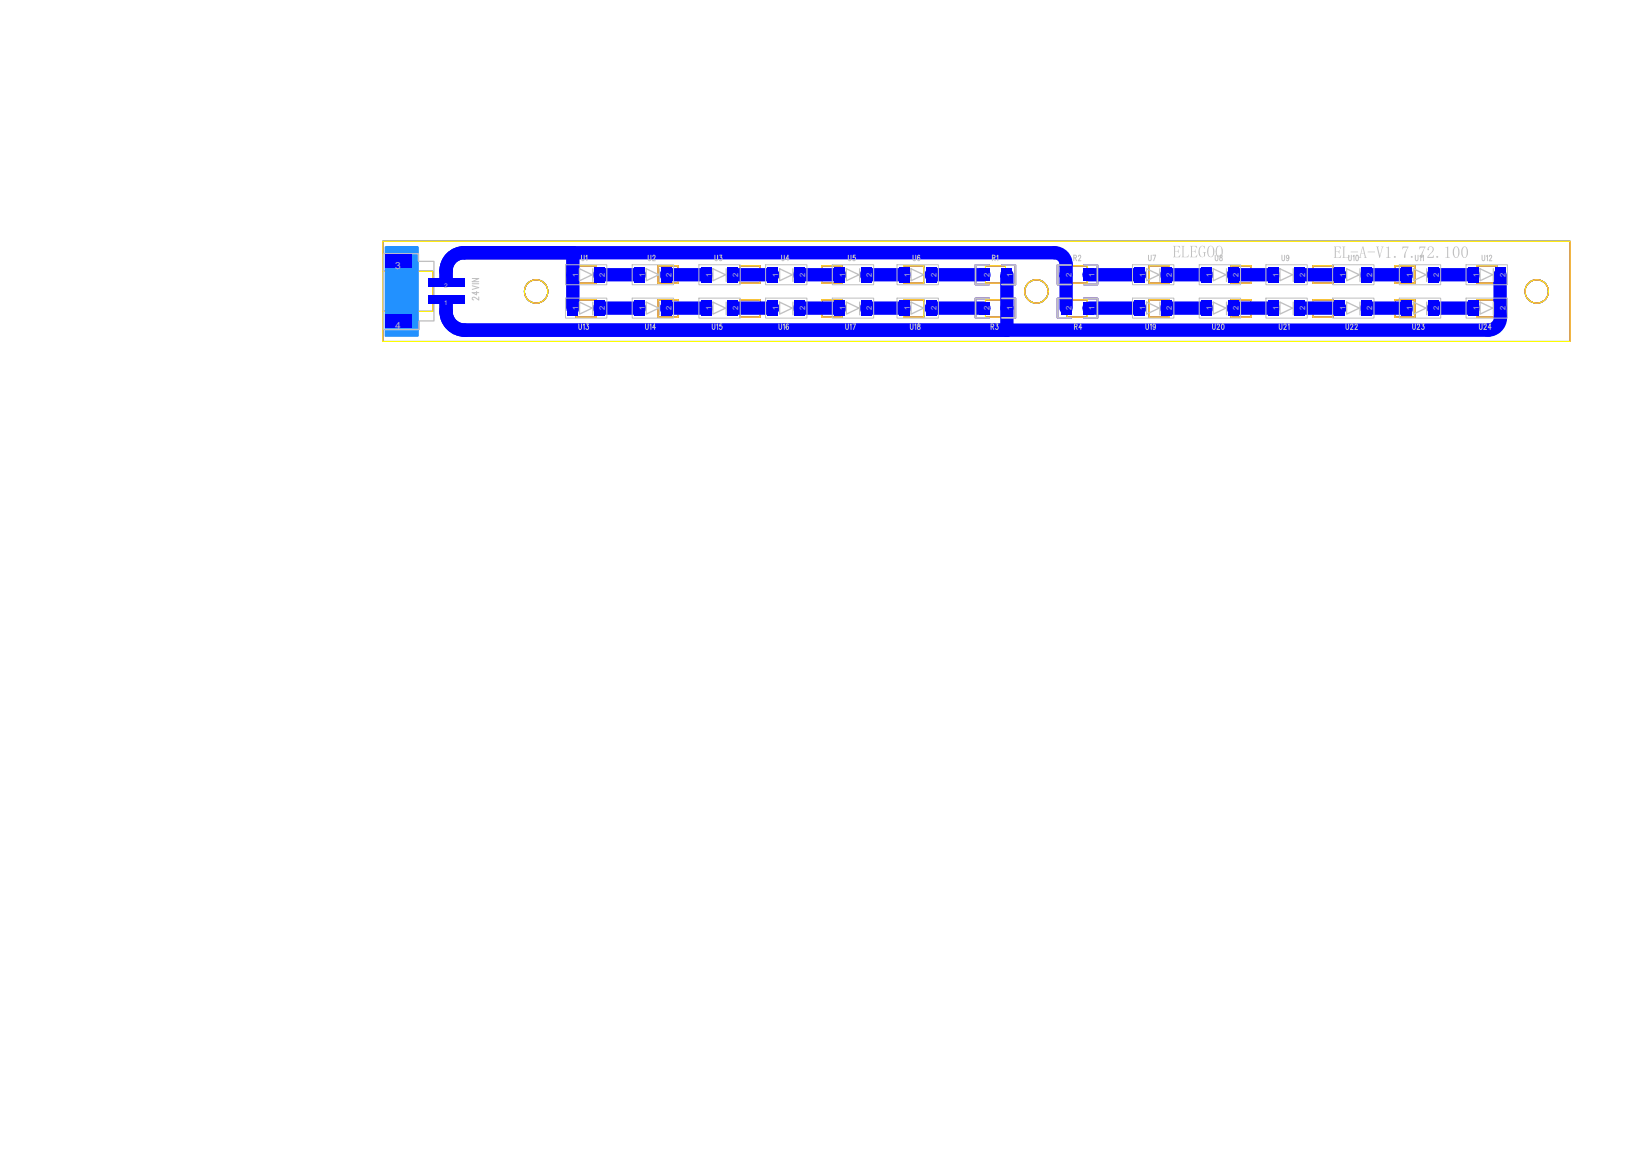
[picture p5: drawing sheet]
<svg xmlns="http://www.w3.org/2000/svg" width="297mm" height="210mm" viewBox="0 0 297 210" stroke-linecap="round" stroke-linejoin="round" font-family="sans-serif">
<g fill="none" stroke="#c0c0c0" stroke-width=".18">
<path d="M69.9 44.1h216.8v18.2h-216.8zM69.9 44.1h216.8v18.2h-216.8M135.1 57.9h3.6M135.1 54.7h3.6M135.1 48.5h3.6v3.2h-3.6M153.7 54.7h-3.7v3.2h3.7M153.7 48.5h-3.7v3.2h3.7M224.8 54.7h3.6v3.2h-3.6M224.8 48.5h3.6v3.2h-3.6M239.7 48.5h3.7M239.7 51.7h3.7M243.4 54.7h-3.7v3.2h3.7"/>
<circle cx="97.9" cy="53.2" r="2.13"/>
<circle cx="189.2" cy="53.2" r="2.13"/>
<circle cx="280.6" cy="53.2" r="2.13"/>
</g>
<g fill="none" stroke="#0080c0" stroke-width=".18">
<path d="M69.9 44.1h216.8v18.2h-216.8M135.1 57.9h3.6M135.1 54.7h3.6M135.1 48.5h3.6v3.2h-3.6M153.7 54.7h-3.7v3.2h3.7M153.7 48.5h-3.7v3.2h3.7M224.8 54.7h3.6v3.2h-3.6M224.8 48.5h3.6v3.2h-3.6M239.7 48.5h3.7M239.7 51.7h3.7M243.4 54.7h-3.7v3.2h3.7"/>
<circle cx="97.9" cy="53.2" r="2.13"/>
<circle cx="189.2" cy="53.2" r="2.13"/>
<circle cx="280.6" cy="53.2" r="2.13"/>
</g>
<g fill="none" stroke="#00c0c0" stroke-width=".18">
<path d="M69.9 44.1h216.8v18.2h-216.8M135.1 57.9h3.6M135.1 54.7h3.6M135.1 48.5h3.6v3.2h-3.6M153.7 54.7h-3.7v3.2h3.7M153.7 48.5h-3.7v3.2h3.7M224.8 54.7h3.6v3.2h-3.6M224.8 48.5h3.6v3.2h-3.6M239.7 48.5h3.7M239.7 51.7h3.7M243.4 54.7h-3.7v3.2h3.7"/>
<circle cx="97.9" cy="53.2" r="2.13"/>
<circle cx="189.2" cy="53.2" r="2.13"/>
<circle cx="280.6" cy="53.2" r="2.13"/>
</g>
<g fill="none" stroke="#9bffff" stroke-width=".18">
<path d="M69.9 44.1h216.8v18.2h-216.8M135.1 57.9h3.6M135.1 54.7h3.6M135.1 48.5h3.6v3.2h-3.6M153.7 54.7h-3.7v3.2h3.7M153.7 48.5h-3.7v3.2h3.7M224.8 54.7h3.6v3.2h-3.6M224.8 48.5h3.6v3.2h-3.6M239.7 48.5h3.7M239.7 51.7h3.7M243.4 54.7h-3.7v3.2h3.7"/>
<circle cx="97.9" cy="53.2" r="2.13"/>
<circle cx="189.2" cy="53.2" r="2.13"/>
<circle cx="280.6" cy="53.2" r="2.13"/>
</g>
<g fill="none" stroke="#ffad5b" stroke-width=".18">
<path d="M69.9 44.1h216.8v18.2h-216.8M135.1 57.9h3.6M135.1 54.7h3.6M135.1 48.5h3.6v3.2h-3.6M153.7 54.7h-3.7v3.2h3.7M153.7 48.5h-3.7v3.2h3.7M224.8 54.7h3.6v3.2h-3.6M224.8 48.5h3.6v3.2h-3.6M239.7 48.5h3.7M239.7 51.7h3.7M243.4 54.7h-3.7v3.2h3.7"/>
<circle cx="97.9" cy="53.2" r="2.13"/>
<circle cx="189.2" cy="53.2" r="2.13"/>
<circle cx="280.6" cy="53.2" r="2.13"/>
</g>
<g fill="#c0c0c0">
<path d="M214.2 44.9h1.2l.1 .4a.69 .69 0 0 0-1-.3v.8h.5l.2-.3v.7l-.2-.3h-.5v.9l.6 .1 .4-.4-.1 .5h-1.2l.1-.2v-1.8zM215.7 44.9h.6l-.2 .1v1.9h.6l.3-.4-.1 .5h-1.2l.2-.2v-1.8zM217.3 44.9h1.2l.1 .4a.69 .69 0 0 0-1-.3v.8h.5l.2-.3v.7l-.2-.3h-.5v.9l.6 .1 .4-.4-.1 .5h-1.2l.1-.2v-1.8zM219 45.2a.92 .92 0 0 1 .9-.3v.5l-.3-.5a.72 .72 0 0 0-.6 1l.1 .7a.36 .36 0 0 0 .3 .3 .36 .36 0 0 0 .4-.2v-.6l-.2-.1h.6l-.2 .2v.6a.76 .76 0 0 1-.9 0 .76 .76 0 0 1-.3-.9zM220.9 45a1.36 1.36 0 0 0 .2 1.9 1.36 1.36 0 0 0 .2-1.8l-.2-.2zM220.7 45l.1-.1a.76 .76 0 0 1 .7 .2 .76 .76 0 0 1 .2 .8 .8 .8 0 0 1-.6 1.1l-.2-.1a1.31 1.31 0 0 1-.2-1.9zM222.4 45a1.36 1.36 0 0 0 .2 1.9 1.36 1.36 0 0 0 .3-1.8l-.3-.2zM222.2 45l.1-.1a.76 .76 0 0 1 .8 .2 .76 .76 0 0 1 .2 .8 .81 .81 0 0 1-.7 1.1l-.2-.1a1.31 1.31 0 0 1-.2-1.9z"/>
<path d="M243.5 45h1.2l.1 .4a.69 .69 0 0 0-.9-.2v.7h.4l.2-.3v.7l-.2-.3h-.4v.9l.6 .1 .3-.4-.1 .5h-1.2l.2-.2v-1.7zM245.1 45h.5l-.2 .2 .1 1.8h.5l.4-.4-.1 .5h-1.2l.1-.2v-1.7zM246.6 45.9h1.3v.2h-1.3zM248.7 45h.2l.5 1.9 .1 .2h-.5l.2-.1-.2-.7h-.5l-.1 .6 .1 .2h-.4l.1-.2zM248.8 45.2l-.3 1h.5zM249.7 45.9h1.3v.2h-1.3zM251.2 45h.5l-.1 .2 .3 1.4 .4-1.4-.1-.2h.4l-.2 .3-.5 1.8-.5-2zM253 45.2l.6-.2v1.8l.3 .3h-.9l.4-.3v-1.5zM254.5 46.9a.18 .18 0 0 1 .3 0 .18 .18 0 0 1-.3 0zM256.1 45h1.1a3.3 3.3 0 0 0-.6 2h-.3a2.6 2.6 0 0 1 .7-1.8h-.7l-.3 .3zM257.6 46.9a.18 .18 0 0 1 .3 0 .18 .18 0 0 1-.3 0zM259.2 45h1a3.3 3.3 0 0 0-.5 2h-.3a2.6 2.6 0 0 1 .7-1.8h-.8l-.2 .3zM260.8 45.1a.59 .59 0 0 1 .9 .1 .59 .59 0 0 1-.2 .9l-.8 .8h.8l.3-.4-.1 .6h-1.1v-.2l.6-.7a.57 .57 0 0 0 .4-.6 .57 .57 0 0 0-.6-.5l-.2 .2 .1 .3-.1 .1-.2-.2zM262.2 46.9a.2 .2 0 0 1 .4 0 .2 .2 0 0 1-.4 0zM263.9 45.2l.5-.2v1.8l.3 .3h-.8l.3-.3v-1.5zM265.7 45.1a1.36 1.36 0 0 0 .1 1.9h.1a1.59 1.59 0 0 0 0-1.9zM265.6 45h.4a1.33 1.33 0 0 1 0 2.1h-.3a1.33 1.33 0 0 1-.1-2.1zM267.2 45.1a1.36 1.36 0 0 0 .2 1.9h.1a1.59 1.59 0 0 0 0-1.9zM267.1 45h.4a1.33 1.33 0 0 1 0 2.1h-.2a1.33 1.33 0 0 1-.2-2.1z"/>
</g>
<g fill="none" stroke="#808080" stroke-width=".18">
<path d="M69.9 44.1h216.8v18.2h-216.8M135.1 57.9h3.6M135.1 54.7h3.6M135.1 48.5h3.6v3.2h-3.6M153.7 54.7h-3.7v3.2h3.7M153.7 48.5h-3.7v3.2h3.7M224.8 54.7h3.6v3.2h-3.6M224.8 48.5h3.6v3.2h-3.6M239.7 48.5h3.7M239.7 51.7h3.7M243.4 54.7h-3.7v3.2h3.7"/>
<circle cx="97.9" cy="53.2" r="2.13"/>
<circle cx="189.2" cy="53.2" r="2.13"/>
<circle cx="280.6" cy="53.2" r="2.13"/>
</g>
<g fill="none" stroke="#0ff" stroke-width=".18">
<path d="M69.9 44.1h216.8v18.2h-216.8M135.1 57.9h3.6M135.1 54.7h3.6M135.1 48.5h3.6v3.2h-3.6M153.7 54.7h-3.7v3.2h3.7M153.7 48.5h-3.7v3.2h3.7M224.8 54.7h3.6v3.2h-3.6M224.8 48.5h3.6v3.2h-3.6M239.7 48.5h3.7M239.7 51.7h3.7M243.4 54.7h-3.7v3.2h3.7"/>
<circle cx="97.9" cy="53.2" r="2.13"/>
<circle cx="189.2" cy="53.2" r="2.13"/>
<circle cx="280.6" cy="53.2" r="2.13"/>
</g>
<g fill="none" stroke="#aaaad4" stroke-width=".18">
<path d="M69.9 44.1h216.8v18.2h-216.8M135.1 57.9h3.6M135.1 54.7h3.6M135.1 48.5h3.6v3.2h-3.6M153.7 54.7h-3.7v3.2h3.7M153.7 48.5h-3.7v3.2h3.7M224.8 54.7h3.6v3.2h-3.6M224.8 48.5h3.6v3.2h-3.6M239.7 48.5h3.7M239.7 51.7h3.7M243.4 54.7h-3.7v3.2h3.7"/>
<circle cx="97.9" cy="53.2" r="2.13"/>
<circle cx="189.2" cy="53.2" r="2.13"/>
<circle cx="280.6" cy="53.2" r="2.13"/>
</g>
<g fill="none" stroke="#c0c000" stroke-width=".18">
<path d="M69.9 44.1h216.8v18.2h-216.8M135.1 57.9h3.6M135.1 54.7h3.6M135.1 48.5h3.6v3.2h-3.6M153.7 54.7h-3.7v3.2h3.7M153.7 48.5h-3.7v3.2h3.7M224.8 54.7h3.6v3.2h-3.6M224.8 48.5h3.6v3.2h-3.6M239.7 48.5h3.7M239.7 51.7h3.7M243.4 54.7h-3.7v3.2h3.7"/>
<circle cx="97.9" cy="53.2" r="2.13"/>
<circle cx="189.2" cy="53.2" r="2.13"/>
<circle cx="280.6" cy="53.2" r="2.13"/>
</g>
<g fill="none" stroke="#000080" stroke-width=".18">
<path d="M69.9 44.1h216.8v18.2h-216.8M135.1 57.9h3.6M135.1 54.7h3.6M135.1 48.5h3.6v3.2h-3.6M153.7 54.7h-3.7v3.2h3.7M153.7 48.5h-3.7v3.2h3.7M224.8 54.7h3.6v3.2h-3.6M224.8 48.5h3.6v3.2h-3.6M239.7 48.5h3.7M239.7 51.7h3.7M243.4 54.7h-3.7v3.2h3.7"/>
<circle cx="97.9" cy="53.2" r="2.13"/>
<circle cx="189.2" cy="53.2" r="2.13"/>
<circle cx="280.6" cy="53.2" r="2.13"/>
</g>
<g fill="none" stroke="#ff0" stroke-width=".18">
<path d="M69.9 44.1h216.8v18.2h-216.8M135.1 57.9h3.6M135.1 54.7h3.6M135.1 48.5h3.6v3.2h-3.6M153.7 54.7h-3.7v3.2h3.7M153.7 48.5h-3.7v3.2h3.7M224.8 54.7h3.6v3.2h-3.6M224.8 48.5h3.6v3.2h-3.6M239.7 48.5h3.7M239.7 51.7h3.7M243.4 54.7h-3.7v3.2h3.7"/>
<circle cx="97.9" cy="53.2" r="2.13"/>
<circle cx="189.2" cy="53.2" r="2.13"/>
<circle cx="280.6" cy="53.2" r="2.13"/>
</g>
<g fill="none" stroke="#f0f" stroke-width=".18">
<path d="M69.9 44.1h216.8v18.2h-216.8M135.1 57.9h3.6M135.1 54.7h3.6M135.1 48.5h3.6v3.2h-3.6M153.7 54.7h-3.7v3.2h3.7M153.7 48.5h-3.7v3.2h3.7M224.8 54.7h3.6v3.2h-3.6M224.8 48.5h3.6v3.2h-3.6M239.7 48.5h3.7M239.7 51.7h3.7M243.4 54.7h-3.7v3.2h3.7"/>
<circle cx="97.9" cy="53.2" r="2.13"/>
<circle cx="189.2" cy="53.2" r="2.13"/>
<circle cx="280.6" cy="53.2" r="2.13"/>
</g>
<g fill="none" stroke="#00f" stroke-width="2.4">
<path d="M84.7 46.1h107.8a2.12 2.12 0 0 1 2.1 2.2M104.6 46.1v10.1M109.4 50.2h7.4M109.5 56.2h7.3M121.6 50.2h7.3M121.6 56.2h7.3M133.8 50.2h7.3M133.8 56.2h7.3M146 50.2h7.3M146 56.2h7.3M158.2 50.2h6.9M158.2 56.2h6.9"/>
<path d="M170 50.2h9.6M170 56.2h9.7M183.8 50.2v10.1M194.6 50.2v6M198.8 50.2h9.3M198.8 56.2h9.3M213 50.2h7.3M213 56.2h7.3M225.1 50.2h7.4M225.1 56.2h7.4M237.3 50.2h7.3M237.3 56.2h7.3"/>
<path d="M249.5 50.2h7.3M249.5 56.2h7.3M261.7 50.2h7.3M261.7 56.2h7.3M273.9 50.2v6M273.9 58a2.25 2.25 0 0 1-2.2 2.3h-186.9"/>
</g>
<g fill="#00f">
<path d="M70.2 46.5h4.9v2.4h-4.9z"/>
<path d="M70.2 57.5h4.9v2.4h-4.9z"/>
</g>
<path d="M108.2 49.1v2.3" fill="none" stroke="#c0c0c0" stroke-width=".24"/>
<path d="M103.2 48.3h7.6v3.7h-7.6z" fill="none" stroke="#c0c0c0" stroke-width=".18"/>
<g fill="#00f">
<path d="M103.7 48.8h1.8v2.8h-1.8z"/>
<path d="M108.5 48.8h1.9v2.8h-1.9z"/>
<path d="M182.9 49h1.9v2.3h-1.9z"/>
<path d="M178.7 49h1.9v2.3h-1.9z"/>
<path d="M197.9 49h1.8v2.3h-1.8z"/>
<path d="M193.7 49h1.9v2.3h-1.9z"/>
</g>
<path d="M120.4 49.1v2.3" fill="none" stroke="#c0c0c0" stroke-width=".24"/>
<path d="M115.4 48.3h7.6v3.7h-7.6z" fill="none" stroke="#c0c0c0" stroke-width=".18"/>
<g fill="#00f">
<path d="M115.8 48.8h1.9v2.8h-1.9z"/>
<path d="M120.7 48.8h1.8v2.8h-1.8z"/>
</g>
<path d="M132.6 49.1v2.3" fill="none" stroke="#c0c0c0" stroke-width=".24"/>
<path d="M127.6 48.3h7.5v3.7h-7.5z" fill="none" stroke="#c0c0c0" stroke-width=".18"/>
<g fill="#00f">
<path d="M128 48.8h1.8v2.8h-1.8z"/>
<path d="M132.9 48.8h1.8v2.8h-1.8z"/>
</g>
<path d="M142.3 49.1l2.3 1.1-2.3 1zM144.8 49.1v2.3" fill="none" stroke="#c0c0c0" stroke-width=".24"/>
<path d="M139.8 48.3h7.5v3.7h-7.5z" fill="none" stroke="#c0c0c0" stroke-width=".18"/>
<g fill="#00f">
<path d="M140.2 48.8h1.8v2.8h-1.8z"/>
<path d="M145.1 48.8h1.8v2.8h-1.8z"/>
</g>
<path d="M156.9 49.1v2.3" fill="none" stroke="#c0c0c0" stroke-width=".24"/>
<path d="M152 48.3h7.5v3.7h-7.5z" fill="none" stroke="#c0c0c0" stroke-width=".18"/>
<g fill="#00f">
<path d="M152.4 48.8h1.8v2.8h-1.8z"/>
<path d="M157.3 48.8h1.8v2.8h-1.8z"/>
</g>
<path d="M168.8 49.1v2.3" fill="none" stroke="#c0c0c0" stroke-width=".24"/>
<path d="M163.8 48.3h7.5v3.7h-7.5z" fill="none" stroke="#c0c0c0" stroke-width=".18"/>
<g fill="#00f">
<path d="M164.2 48.8h1.8v2.8h-1.8z"/>
<path d="M169.1 48.8h1.8v2.8h-1.8z"/>
</g>
<path d="M211.8 49.1v2.3" fill="none" stroke="#c0c0c0" stroke-width=".24"/>
<path d="M206.8 48.3h7.5v3.7h-7.5z" fill="none" stroke="#c0c0c0" stroke-width=".18"/>
<g fill="#00f">
<path d="M207.2 48.8h1.8v2.8h-1.8z"/>
<path d="M212.1 48.8h1.8v2.8h-1.8z"/>
</g>
<path d="M223.9 49.1v2.3" fill="none" stroke="#c0c0c0" stroke-width=".24"/>
<path d="M218.9 48.3h7.6v3.7h-7.6z" fill="none" stroke="#c0c0c0" stroke-width=".18"/>
<g fill="#00f">
<path d="M219.4 48.8h1.8v2.8h-1.8z"/>
<path d="M224.2 48.8h1.9v2.8h-1.9z"/>
</g>
<path d="M236.1 49.1v2.3" fill="none" stroke="#c0c0c0" stroke-width=".24"/>
<path d="M231.1 48.3h7.6v3.7h-7.6z" fill="none" stroke="#c0c0c0" stroke-width=".18"/>
<g fill="#00f">
<path d="M231.5 48.8h1.9v2.8h-1.9z"/>
<path d="M236.4 48.8h1.8v2.8h-1.8z"/>
</g>
<path d="M248.3 49.1v2.3" fill="none" stroke="#c0c0c0" stroke-width=".24"/>
<path d="M243.3 48.3h7.5v3.7h-7.5z" fill="none" stroke="#c0c0c0" stroke-width=".18"/>
<g fill="#00f">
<path d="M243.7 48.8h1.8v2.8h-1.8z"/>
<path d="M248.6 48.8h1.8v2.8h-1.8z"/>
</g>
<path d="M260.5 49.1v2.3" fill="none" stroke="#c0c0c0" stroke-width=".24"/>
<path d="M255.5 48.3h7.5v3.7h-7.5z" fill="none" stroke="#c0c0c0" stroke-width=".18"/>
<g fill="#00f">
<path d="M255.9 48.8h1.8v2.8h-1.8z"/>
<path d="M260.8 48.8h1.8v2.8h-1.8z"/>
</g>
<path d="M272.6 49.1v2.3" fill="none" stroke="#c0c0c0" stroke-width=".24"/>
<path d="M267.7 48.3h7.5v3.7h-7.5z" fill="none" stroke="#c0c0c0" stroke-width=".18"/>
<g fill="#00f">
<path d="M268.1 48.8h1.8v2.8h-1.8z"/>
<path d="M272.9 48.8h1.9v2.8h-1.9z"/>
</g>
<path d="M108.2 55.1v2.4" fill="none" stroke="#c0c0c0" stroke-width=".24"/>
<path d="M103.2 54.4h7.6v3.7h-7.6z" fill="none" stroke="#c0c0c0" stroke-width=".18"/>
<g fill="#00f">
<path d="M103.7 54.8h1.8v2.8h-1.8z"/>
<path d="M108.5 54.8h1.9v2.8h-1.9z"/>
</g>
<path d="M120.4 55.1v2.4" fill="none" stroke="#c0c0c0" stroke-width=".24"/>
<path d="M115.4 54.4h7.6v3.7h-7.6z" fill="none" stroke="#c0c0c0" stroke-width=".18"/>
<g fill="#00f">
<path d="M115.8 54.8h1.9v2.8h-1.9z"/>
<path d="M120.7 54.8h1.8v2.8h-1.8z"/>
</g>
<path d="M132.6 55.1v2.4" fill="none" stroke="#c0c0c0" stroke-width=".24"/>
<path d="M127.6 54.4h7.5v3.7h-7.5z" fill="none" stroke="#c0c0c0" stroke-width=".18"/>
<g fill="#00f">
<path d="M128 54.8h1.8v2.8h-1.8z"/>
<path d="M132.9 54.8h1.8v2.8h-1.8z"/>
</g>
<path d="M144.8 55.1v2.4" fill="none" stroke="#c0c0c0" stroke-width=".24"/>
<path d="M139.8 54.4h7.5v3.7h-7.5z" fill="none" stroke="#c0c0c0" stroke-width=".18"/>
<g fill="#00f">
<path d="M140.2 54.8h1.8v2.8h-1.8z"/>
<path d="M145.1 54.8h1.8v2.8h-1.8z"/>
</g>
<path d="M156.9 55.1v2.4" fill="none" stroke="#c0c0c0" stroke-width=".24"/>
<path d="M152 54.4h7.5v3.7h-7.5z" fill="none" stroke="#c0c0c0" stroke-width=".18"/>
<g fill="#00f">
<path d="M152.4 54.8h1.8v2.8h-1.8z"/>
<path d="M157.3 54.8h1.8v2.8h-1.8z"/>
</g>
<path d="M168.8 55.1v2.4" fill="none" stroke="#c0c0c0" stroke-width=".24"/>
<path d="M163.8 54.4h7.5v3.7h-7.5z" fill="none" stroke="#c0c0c0" stroke-width=".18"/>
<g fill="#00f">
<path d="M164.2 54.8h1.8v2.8h-1.8z"/>
<path d="M169.1 54.8h1.8v2.8h-1.8z"/>
<path d="M182.9 55.1h1.9v2.3h-1.9z"/>
<path d="M178.7 55.1h1.9v2.3h-1.9z"/>
<path d="M197.9 55.1h1.8v2.3h-1.8z"/>
<path d="M193.7 55.1h1.9v2.3h-1.9z"/>
</g>
<path d="M211.8 55.1v2.4" fill="none" stroke="#c0c0c0" stroke-width=".24"/>
<path d="M206.8 54.4h7.5v3.7h-7.5z" fill="none" stroke="#c0c0c0" stroke-width=".18"/>
<g fill="#00f">
<path d="M207.2 54.8h1.8v2.8h-1.8z"/>
<path d="M212.1 54.8h1.8v2.8h-1.8z"/>
</g>
<path d="M223.9 55.1v2.4" fill="none" stroke="#c0c0c0" stroke-width=".24"/>
<path d="M218.9 54.4h7.6v3.7h-7.6z" fill="none" stroke="#c0c0c0" stroke-width=".18"/>
<g fill="#00f">
<path d="M219.4 54.8h1.8v2.8h-1.8z"/>
<path d="M224.2 54.8h1.9v2.8h-1.9z"/>
</g>
<path d="M233.7 55.1l2.3 1.1-2.3 1.1zM236.1 55.1v2.4" fill="none" stroke="#c0c0c0" stroke-width=".24"/>
<path d="M231.1 54.4h7.6v3.7h-7.6z" fill="none" stroke="#c0c0c0" stroke-width=".18"/>
<g fill="#00f">
<path d="M231.5 54.8h1.9v2.8h-1.9z"/>
<path d="M236.4 54.8h1.8v2.8h-1.8z"/>
</g>
<path d="M248.3 55.1v2.4" fill="none" stroke="#c0c0c0" stroke-width=".24"/>
<path d="M243.3 54.4h7.5v3.7h-7.5z" fill="none" stroke="#c0c0c0" stroke-width=".18"/>
<g fill="#00f">
<path d="M243.7 54.8h1.8v2.8h-1.8z"/>
<path d="M248.6 54.8h1.8v2.8h-1.8z"/>
</g>
<path d="M260.5 55.1v2.4" fill="none" stroke="#c0c0c0" stroke-width=".24"/>
<path d="M255.5 54.4h7.5v3.7h-7.5z" fill="none" stroke="#c0c0c0" stroke-width=".18"/>
<g fill="#00f">
<path d="M255.9 54.8h1.8v2.8h-1.8z"/>
<path d="M260.8 54.8h1.8v2.8h-1.8z"/>
</g>
<path d="M267.7 54.4h7.5v3.7h-7.5z" fill="none" stroke="#c0c0c0" stroke-width=".18"/>
<path d="M268.1 54.8h1.8v2.8h-1.8z" fill="#00f"/>
<path d="M221.9 46.6v.7l.2 .3 .2-.2 .1-.8M222.7 46.6v.3a.33 .33 0 0 1 .5 .3 .33 .33 0 0 1-.5 .3 .4 .4 0 0 1 0-.4 .4 .4 0 0 1 .4-.2v-.3zM246.2 46.6v.7l.2 .3 .3-.2v-.8M247 46.8l.2-.2v1M247.6 46.6h.1a.59 .59 0 0 1 0 1l-.2-.4zM258.4 46.6v.7l.2 .3 .3-.2v-.8M259.2 46.8l.2-.2v1M259.7 46.8l.2-.2v1M270.6 46.6v.7l.2 .3 .2-.2 .1-.8" fill="none" stroke="#c0c0c0" stroke-width=".18"/>
<text font-size="14.1" fill="#c0c0c0" x="69.9" y="58.3">24VIN</text>
<g font-size="6.7" fill="#00f">
<text x="83.8" y="52.4" transform="rotate(-90 83.8 52.4)">24VINx2</text>
<text x="83.8" y="55.5" transform="rotate(-90 83.8 55.5)">24VINx1</text>
</g>
<g font-size="3.9" fill="#c0c0c0">
<text x="177.9" y="51.5">R1</text>
<text x="192.9" y="51.5">R2</text>
<text x="177.9" y="57.6">R3</text>
<text x="192.9" y="57.6">R4</text>
</g>
<g font-size="3.8" fill="#c0c0c0">
<text x="103.2" y="51.5">U1</text>
<text x="115.4" y="51.5">U2</text>
<text x="127.5" y="51.5">U3</text>
<text x="151.9" y="51.5">U5</text>
<text x="163.7" y="51.5">U6</text>
<text x="206.7" y="51.5">U7</text>
<text x="218.9" y="51.5">U8</text>
<text x="231.1" y="51.5">U9</text>
<text x="243.2" y="51.5">U10</text>
<text x="255.4" y="51.5">U11</text>
<text x="267.6" y="51.5">U12</text>
<text x="103.2" y="57.6">U13</text>
<text x="115.4" y="57.6">U14</text>
<text x="127.5" y="57.6">U15</text>
<text x="139.7" y="57.6">U16</text>
<text x="151.9" y="57.6">U17</text>
<text x="163.7" y="57.6">U18</text>
<text x="206.7" y="57.6">U19</text>
<text x="218.9" y="57.6">U20</text>
<text x="243.2" y="57.6">U22</text>
<text x="255.4" y="57.6">U23</text>
<text x="267.6" y="57.6">U24</text>
</g>
<g font-size="1.8" fill="#c0c0c0">
<text x="72.2" y="49">3</text>
<text x="72.2" y="60">4</text>
<text x="87.4" y="54.8" transform="rotate(-90 87.4 54.8)">24VIN</text>
</g>
<text font-size="1.8" fill="#00f" x="274.5" y="57.6" transform="rotate(-90 274.5 57.6)">U24x2</text>
<g font-size="1.5" fill="#c0c0c0">
<text x="106.2" y="47.6">U1</text>
<text x="118.3" y="47.6">U2</text>
<text x="130.5" y="47.6">U3</text>
<text x="142.7" y="47.6">U4</text>
<text x="154.9" y="47.6">U5</text>
<text x="166.7" y="47.6">U6</text>
<text x="181.2" y="47.6">R1</text>
<text x="196" y="47.6">R2</text>
<text x="209.7" y="47.6">U7</text>
<text x="234" y="47.6">U9</text>
<text x="270.6" y="47.6">U12</text>
<text x="105.7" y="60.1">U13</text>
<text x="117.9" y="60.1">U14</text>
<text x="130" y="60.1">U15</text>
<text x="142.2" y="60.1">U16</text>
<text x="154.4" y="60.1">U17</text>
<text x="166.2" y="60.1">U18</text>
<text x="180.9" y="60.1">R3</text>
<text x="196.2" y="60.1">R4</text>
<text x="209.2" y="60.1">U19</text>
<text x="221.4" y="60.1">U20</text>
<text x="233.6" y="60.1">U21</text>
<text x="245.7" y="60.1">U22</text>
<text x="257.9" y="60.1">U23</text>
<text x="270.1" y="60.1">U24</text>
</g>
<g font-size="1.4" fill="#c0c0c0">
<text x="105.6" y="50.5" transform="rotate(-90 105.6 50.5)">1</text>
<text x="110.4" y="50.5" transform="rotate(-90 110.4 50.5)">2</text>
<text x="117.7" y="50.5" transform="rotate(-90 117.7 50.5)">1</text>
<text x="122.6" y="50.5" transform="rotate(-90 122.6 50.5)">2</text>
<text x="129.9" y="50.5" transform="rotate(-90 129.9 50.5)">1</text>
<text x="134.8" y="50.5" transform="rotate(-90 134.8 50.5)">2</text>
<text x="142.1" y="50.5" transform="rotate(-90 142.1 50.5)">1</text>
<text x="147" y="50.5" transform="rotate(-90 147 50.5)">2</text>
<text x="154.3" y="50.5" transform="rotate(-90 154.3 50.5)">1</text>
<text x="159.1" y="50.5" transform="rotate(-90 159.1 50.5)">2</text>
<text x="166.1" y="50.5" transform="rotate(-90 166.1 50.5)">1</text>
<text x="171" y="50.5" transform="rotate(-90 171 50.5)">2</text>
<text x="180.6" y="50.5" transform="rotate(-90 180.6 50.5)">2</text>
<text x="184.8" y="50.5" transform="rotate(-90 184.8 50.5)">1</text>
<text x="195.6" y="50.5" transform="rotate(-90 195.6 50.5)">2</text>
<text x="199.8" y="50.5" transform="rotate(-90 199.8 50.5)">1</text>
<text x="209.1" y="50.5" transform="rotate(-90 209.1 50.5)">1</text>
<text x="214" y="50.5" transform="rotate(-90 214 50.5)">2</text>
<text x="221.3" y="50.5" transform="rotate(-90 221.3 50.5)">1</text>
<text x="226.1" y="50.5" transform="rotate(-90 226.1 50.5)">2</text>
<text x="233.4" y="50.5" transform="rotate(-90 233.4 50.5)">1</text>
<text x="238.3" y="50.5" transform="rotate(-90 238.3 50.5)">2</text>
<text x="245.6" y="50.5" transform="rotate(-90 245.6 50.5)">1</text>
<text x="250.5" y="50.5" transform="rotate(-90 250.5 50.5)">2</text>
<text x="257.8" y="50.5" transform="rotate(-90 257.8 50.5)">1</text>
<text x="262.7" y="50.5" transform="rotate(-90 262.7 50.5)">2</text>
<text x="270" y="50.5" transform="rotate(-90 270 50.5)">1</text>
<text x="274.8" y="50.5" transform="rotate(-90 274.8 50.5)">2</text>
<text x="105.6" y="56.6" transform="rotate(-90 105.6 56.6)">1</text>
<text x="110.4" y="56.6" transform="rotate(-90 110.4 56.6)">2</text>
<text x="117.7" y="56.6" transform="rotate(-90 117.7 56.6)">1</text>
<text x="122.6" y="56.6" transform="rotate(-90 122.6 56.6)">2</text>
<text x="129.9" y="56.6" transform="rotate(-90 129.9 56.6)">1</text>
<text x="134.8" y="56.6" transform="rotate(-90 134.8 56.6)">2</text>
<text x="142.1" y="56.6" transform="rotate(-90 142.1 56.6)">1</text>
<text x="147" y="56.6" transform="rotate(-90 147 56.6)">2</text>
<text x="154.3" y="56.6" transform="rotate(-90 154.3 56.6)">1</text>
<text x="159.1" y="56.6" transform="rotate(-90 159.1 56.6)">2</text>
<text x="166.1" y="56.6" transform="rotate(-90 166.1 56.6)">1</text>
<text x="171" y="56.6" transform="rotate(-90 171 56.6)">2</text>
<text x="180.6" y="56.6" transform="rotate(-90 180.6 56.6)">2</text>
<text x="184.8" y="56.6" transform="rotate(-90 184.8 56.6)">1</text>
<text x="195.6" y="56.6" transform="rotate(-90 195.6 56.6)">2</text>
<text x="199.8" y="56.6" transform="rotate(-90 199.8 56.6)">1</text>
<text x="209.1" y="56.6" transform="rotate(-90 209.1 56.6)">1</text>
<text x="214" y="56.6" transform="rotate(-90 214 56.6)">2</text>
<text x="221.3" y="56.6" transform="rotate(-90 221.3 56.6)">1</text>
<text x="226.1" y="56.6" transform="rotate(-90 226.1 56.6)">2</text>
<text x="233.4" y="56.6" transform="rotate(-90 233.4 56.6)">1</text>
<text x="238.3" y="56.6" transform="rotate(-90 238.3 56.6)">2</text>
<text x="245.6" y="56.6" transform="rotate(-90 245.6 56.6)">1</text>
<text x="250.5" y="56.6" transform="rotate(-90 250.5 56.6)">2</text>
<text x="257.8" y="56.6" transform="rotate(-90 257.8 56.6)">1</text>
<text x="262.7" y="56.6" transform="rotate(-90 262.7 56.6)">2</text>
<text x="270" y="56.6" transform="rotate(-90 270 56.6)">1</text>
<text x="274.8" y="56.6" transform="rotate(-90 274.8 56.6)">2</text>
</g>
<g font-size="1.2" fill="#c0c0c0">
<text x="81.1" y="52.5">2</text>
<text x="81.1" y="55.6">1</text>
</g>
</svg>
